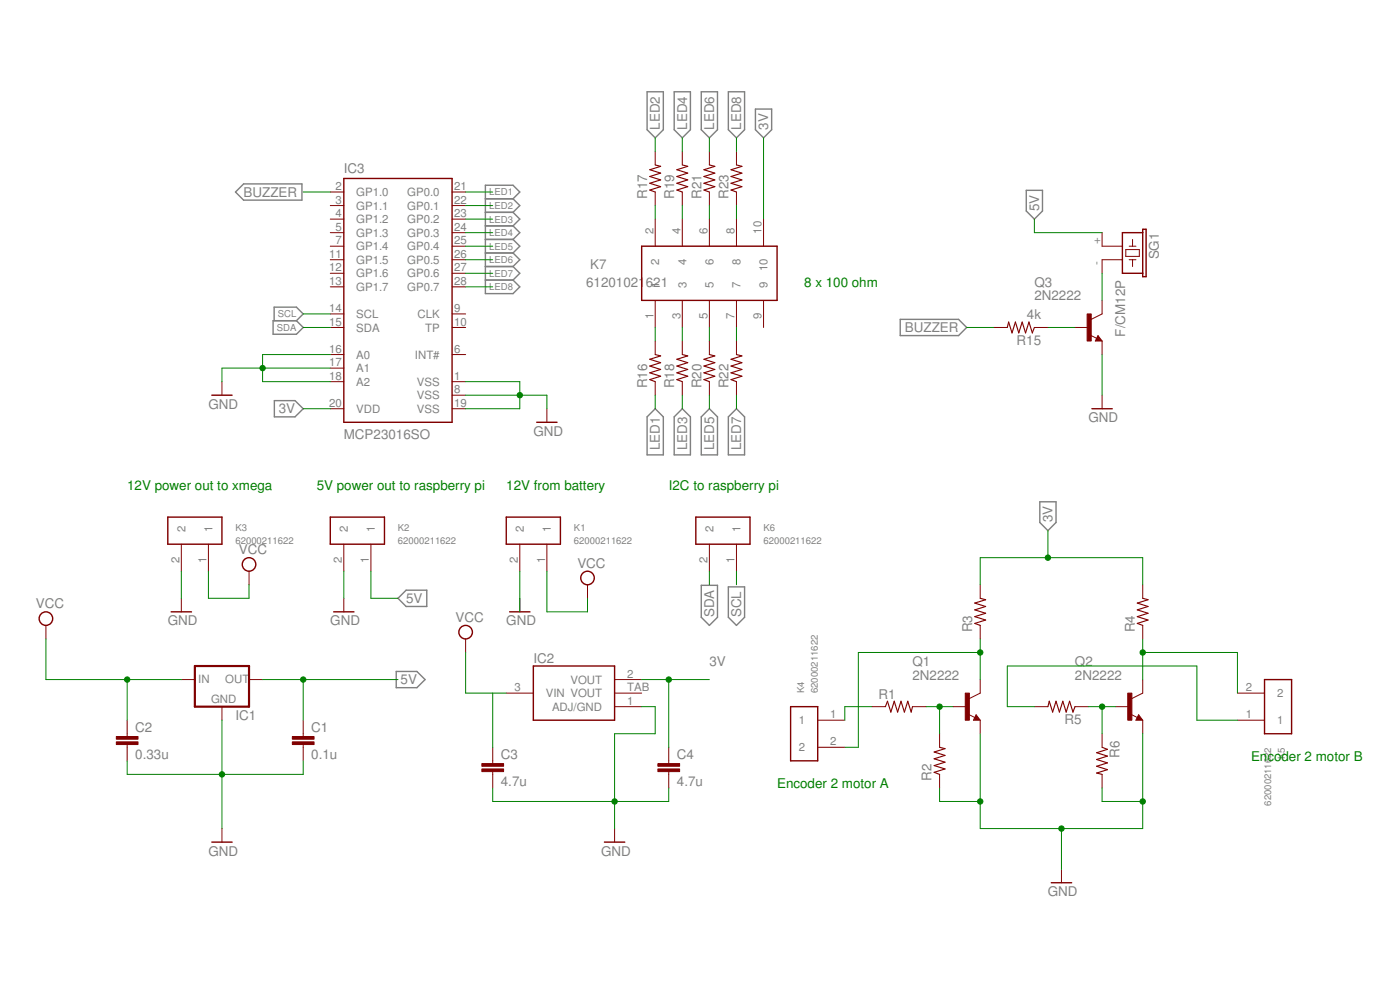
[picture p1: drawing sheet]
<svg xmlns="http://www.w3.org/2000/svg" width="420mm" height="297mm" viewBox="0 0 420 297" stroke-linecap="round" stroke-linejoin="round" font-family="sans-serif">
<g fill="none" stroke="#808080" stroke-width=".42">
<path d="M194.2 27.5h4.9v11.4l-2.5 2.5-2.4-2.5zM202.3 27.5h4.9v11.4l-2.4 2.5-2.5-2.5zM210.5 27.5h4.8v11.4l-2.4 2.5-2.4-2.5zM218.6 27.5h4.9v11.4l-2.5 2.5-2.4-2.5zM226.7 32.7h4.9v6.2l-2.4 2.5-2.5-2.5zM70.7 57.6l2.4-2.4h17.5v4.8h-17.5zM145.7 59.6h8.3M154 59.6l2-2-2-2h-8.3v32.5h8.3l2-2-2-2.1M154 59.6l2 2.1-2 2M308 57.1h4.9v6.2l-2.5 2.4-2.4-2.4zM145.7 63.7h8.3M145.7 67.8h8.3"/>
<path d="M145.7 71.8h8.3M145.7 75.9h8.3M145.7 80h8.3M154 80l2 2-2 2M154 63.7l2 2-2 2.1M154 67.8l2 2-2 2M154 71.8l2 2.1-2 2M154 75.9l2 2-2 2.1M82 96.2h7l2 2.1-2 2h-7zM82.3 96.2v-4h6.7l2 2-2 2M145.7 84h8.3M270.2 95.8h17.5l2.4 2.5-2.4 2.4h-17.5z"/>
<path d="M82.3 120.2h6.2l2.5 2.4-2.5 2.5h-6.2zM196.6 122.6l2.5 2.5v11.4h-4.9v-11.4zM202.3 125.1l2.5-2.5 2.4 2.5v11.4h-4.9zM210.5 125.1l2.4-2.5 2.4 2.5v11.4h-4.8zM221 122.6l2.5 2.5v11.4h-4.9v-11.4zM312.1 150.6h4.8v6.2l-2.4 2.4-2.4-2.4zM121.9 177.1h6.2v4.9h-6.2l-2.5-2.5zM210.5 175.6h4.8v9.6l-2.4 2.4-2.4-2.4zM218.6 176.1h4.9v9.1l-2.5 2.4-2.4-2.4zM118.9 201.5h6.2l2.5 2.4-2.5 2.4h-6.2z"/>
</g>
<path d="M58.5 199.8h16.2v12.2h-16.2z" fill="none" stroke="#800000" stroke-width=".66"/>
<g fill="none" stroke="#800000" stroke-width=".3">
<path d="M99.1 57.6h4.1M135.7 57.6h4M196.6 45.4v4.1M196.6 57.6v4.1M204.8 45.4v4.1M204.8 57.6v4.1M212.9 45.4v4.1M212.9 57.6v4.1M221 45.4v4.1M221 57.6v4.1M99.1 73.9h4.1M99.1 77.9h4.1"/>
<path d="M99.1 61.7h4.1M99.1 65.7h4.1M99.1 69.8h4.1M135.7 73.9h4M135.7 77.9h4M135.7 61.7h4M135.7 65.7h4M135.7 69.8h4M196.6 65.7v8.2M204.8 65.7v8.2M212.9 65.7v8.2M221 65.7v8.2"/>
<path d="M229.2 65.7v8.2M330.8 69.8v4.1h6M336.8 77.9h-6v4.1M337.9 74.9h4v2h-4zM338.9 73.9h2M338.9 77.9h2M339.9 71.8v2.1M339.9 77.9v2.1M99.1 98.3h4.1M99.1 82h4.1M99.1 86.1h4.1M99.1 94.2h4.1"/>
<path d="M135.7 98.3h4M135.7 82h4M135.7 86.1h4M135.7 94.2h4M196.6 90.1v8.2M204.8 90.1v8.2M212.9 90.1v8.2M221 90.1v8.2M229.2 90.1v8.2M298.2 98.3h4.1M310.4 98.3h4.1M322.6 98.3h4.1"/>
<path d="M330.8 90.1v4.1l-3.3 1.6M66.6 114.5v4.1M99.1 106.4h4.1M99.1 110.4h4.1M99.1 114.5h4.1M135.7 106.4h4M135.7 114.5h4M135.7 118.6h4M196.6 102.3v4.1M196.6 114.5v4.1M204.8 102.3v4.1M204.8 114.5v4.1"/>
<path d="M212.9 102.3v4.1M212.9 114.5v4.1M221 102.3v4.1M221 114.5v4.1M327.2 100.5l1.9 1M329.5 100.7l1.3 1.6h-2.1zM330.8 102.3v4.1M330.8 118.6v4M99.1 122.6h4.1M135.7 122.6h4M164.1 122.6v4.1M54.4 163.3v8.1"/>
<path d="M54.4 179.5v4.1M62.5 163.3v8.1M74.7 171.4v4.1M103.2 163.3v8.1M103.2 179.5v4.1M111.3 163.3v8.1M156 163.3v8.1M156 179.5v4.1M164.1 163.3v8.1M176.3 175.5v4M212.9 163.3v8.1M221 163.3v8.1"/>
<path d="M294.2 175.5v4M342.9 175.5v4M13.8 187.6v4.1M139.7 191.7v4.1M294.2 187.6v4.1M342.9 187.6v4.1M38.2 216.1v4.9M54.4 203.9h4.1M66.6 212v4.1M74.7 203.9h4.1M91 216.1v4.9M151.9 208h8.2"/>
<path d="M184.4 203.9h8.2M184.4 212h8.2M184.4 208h8.2M245.4 216.1h8.1M261.7 212h4M273.9 212h4M286 212h4.1M290.6 214.3l2 1M292.9 214.5l1.3 1.6h-2.1zM294.2 203.9v4.1l-3.3 1.6M294.2 216.1v4.1M310.4 212h4.1"/>
<path d="M322.6 212h4.1M334.8 212h4.1M339.4 214.3l1.9 1M341.7 214.5l1.2 1.6h-2zM342.9 203.9v4.1l-3.2 1.6M342.9 216.1v4.1M371.4 216.1h8.1M371.4 208h8.1M38.2 223.4v4.9M91 223.4v4.9M147.9 224.2v4.9M147.9 231.5v4.9"/>
<path d="M200.7 224.2v4.9M200.7 231.5v4.9M245.4 224.2h8.1M282 220.2v4M282 232.3v4.1M330.8 220.2v4M330.8 232.3v4.1M66.6 248.6v4.1M184.4 248.6v4.1M318.6 260.8v4.1"/>
</g>
<g fill="#800000" stroke="#800000" stroke-width=".3">
<path d="M87.7 222.6h6.6v.8h-6.6z"/>
<path d="M87.7 221h6.6v.8h-6.6z"/>
<path d="M34.9 222.6h6.5v.8h-6.5z"/>
<path d="M34.9 221h6.5v.8h-6.5z"/>
<path d="M289.7 208h1.2v8.1h-1.2z"/>
<path d="M338.5 208h1.2v8.1h-1.2z"/>
<path d="M144.6 230.7h6.5v.8h-6.5z"/>
<path d="M144.6 229.1h6.5v.8h-6.5z"/>
<path d="M197.4 230.7h6.6v.8h-6.6z"/>
<path d="M197.4 229.1h6.6v.8h-6.6z"/>
<path d="M326.3 94.2h1.2v8.1h-1.2z"/>
</g>
<g fill="none" stroke="#800000" stroke-width=".42">
<path d="M103.2 53.6h32.5v73.1h-32.5zM192.6 73.9h40.6v16.2h-40.6zM342.9 69.8h-6.1v12.2h6.1M342.9 68.8h1.1v14.2h-1.1zM63.6 118.6h6.1M329.5 101.5l.2 .4h-.6l.4-.8 .8 1h-1.2M161.1 126.7h6.1M327.7 122.6h6.1M50.4 155.2h16.2v8.1h-16.2zM99.1 155.2h16.3v8.1h-16.3zM151.9 155.2h16.3v8.1h-16.3zM208.8 155.2h16.3v8.1h-16.3z"/>
<path d="M51.4 183.6h6.1M100.1 183.6h6.1M153 183.6h6M160.1 199.8h24.3v16.3h-24.3zM237.3 212h8.1v16.3h-8.1zM292.9 215.3l.3 .4h-.7l.4-.8 .9 1h-1.3M341.7 215.3l.2 .4h-.6l.4-.8 .8 1h-1.2M379.5 203.9h8.1v16.3h-8.1zM63.6 252.7h6.1M181.4 252.7h6.1M315.5 264.9h6.1"/>
<circle cx="74.7" cy="169.4" r="2.03"/>
<circle cx="176.3" cy="173.4" r="2.03"/>
<circle cx="13.8" cy="185.6" r="2.03"/>
<circle cx="139.7" cy="189.7" r="2.03"/>
</g>
<g fill="none" stroke="#800000" stroke-width=".34">
<path d="M196.6 49.5l1.7 .4-3.3 1 3.3 1-3.3 1.1 3.3 1-3.3 1 3.3 1-3.3 1 1.6 .6M204.8 49.5l1.6 .4-3.3 1 3.3 1-3.3 1.1 3.3 1-3.3 1 3.3 1-3.3 1 1.7 .6M212.9 49.5l1.6 .4-3.2 1 3.2 1-3.2 1.1 3.2 1-3.2 1 3.2 1-3.2 1 1.6 .6M221 49.5l1.7 .4-3.3 1 3.3 1-3.3 1.1 3.3 1-3.3 1 3.3 1-3.3 1 1.6 .6M302.3 98.3l.4-1.7 1 3.3 1-3.3 1.1 3.3 1-3.3 1 3.3 1-3.3 1 3.3 .6-1.6M196.6 106.4l1.7 .4-3.3 1 3.3 1-3.3 1 3.3 1-3.3 1.1 3.3 1-3.3 1 1.6 .6M204.8 106.4l1.6 .4-3.3 1 3.3 1-3.3 1 3.3 1-3.3 1.1 3.3 1-3.3 1 1.7 .6M212.9 106.4l1.6 .4-3.2 1 3.2 1-3.2 1 3.2 1-3.2 1.1 3.2 1-3.2 1 1.6 .6M221 106.4l1.7 .4-3.3 1 3.3 1-3.3 1 3.3 1-3.3 1.1 3.3 1-3.3 1 1.6 .6M294.2 179.5l1.6 .4-3.3 1.1 3.3 1-3.3 1 3.3 1-3.3 1 3.3 1-3.3 1 1.7 .6M342.9 179.5l1.7 .4-3.3 1.1 3.3 1-3.3 1 3.3 1-3.3 1 3.3 1-3.3 1 1.6 .6M265.7 212l.6-1.6 1.1 3.3 1-3.3 1 3.3 1-3.3 1 3.3 1-3.3 1.1 3.3 .4-1.7"/>
<path d="M314.5 212l.4-1.6 1 3.3 1-3.3 1 3.3 1.1-3.3 1 3.3 1-3.3 1 3.3 .6-1.7M282 224.2l1.6 .4-3.2 1 3.2 1.1-3.2 1 3.2 1-3.2 1 3.2 1-3.2 1 1.6 .6M330.8 224.2l1.6 .6-3.3 1 3.3 1.1-3.3 1 3.3 1-3.3 1 3.3 1-3.3 1 1.7 .4"/>
</g>
<g fill="none" stroke="#008000" stroke-width=".3">
<path d="M91 57.6h8.1M139.7 57.6h8.2M196.6 41.4v4M204.8 41.4v4M212.9 41.4v4M221 41.4v4M229.2 41.4v24.3M139.7 69.8h8.2M139.7 61.7h8.2M139.7 65.7h8.2M139.7 73.9h8.2M139.7 77.9h8.2"/>
<path d="M196.6 61.7v4M204.8 61.7v4M212.9 61.7v4M221 61.7v4M310.4 65.7v4.1h20.4M91 98.3h8.1M91 94.2h8.1M139.7 82h8.2M139.7 86.1h8.2M196.6 98.3v4M204.8 98.3v4M212.9 98.3v4"/>
<path d="M221 98.3v4M290.1 98.3h8.1M314.5 98.3h8.1M330.8 82v8.1M99.1 110.4h-32.5v4.1M99.1 106.4h-20.3v8.1h20.3M139.7 118.6h24.4v4M139.7 114.5h16.3v8.1h-16.3M196.6 118.6v4M204.8 118.6v4M212.9 118.6v4M221 118.6v4"/>
<path d="M330.8 106.4v12.2M91 122.6h8.1M314.5 159.2v8.1M54.4 171.4v8.1M62.5 171.4v8.1h12.2v-4M103.2 171.4v8.1M111.3 171.4v8.1h8.1M156 171.4v12.2M164.1 171.4v12.2h12.2v-4.1M212.9 171.4v4.1M221 171.4v4.1M294.2 175.5v-8.2h48.7v8.2"/>
<path d="M13.8 191.7v12.2h40.6M139.7 195.8v12.2h12.2M294.2 191.7v12.2M294.2 195.8h-36.6v28.4h-4.1M342.9 195.8h28.5v12.2M342.9 191.7v12.2M38.2 203.9v12.2M66.6 216.1v32.5M78.8 203.9h40.6M91 203.9v12.2M147.9 208v16.2M192.6 203.9h20.3"/>
<path d="M192.6 212h4v8.2h-12.2v28.4M200.7 203.9v20.3M261.7 212h-8.2v4.1M277.9 212h8.1M282 212v8.2M310.4 212h-8.1v-12.2h56.9v16.3h12.2M326.7 212h8.1M330.8 212v8.2M38.2 228.3v4h52.8v-4M147.9 236.4v4.1h52.8v-4.1M282 236.4v4.1h12.2M294.2 220.2v28.4h48.7v-28.4"/>
<path d="M330.8 236.4v4.1h12.1M318.6 248.6v12.2"/>
</g>
<g fill="#008000" stroke="#008000" stroke-width=".3">
<circle cx="38.2" cy="203.9" r=".8"/>
<circle cx="91" cy="203.9" r=".8"/>
<circle cx="282" cy="212" r=".8"/>
<circle cx="294.2" cy="195.8" r=".8"/>
<circle cx="330.8" cy="212" r=".8"/>
<circle cx="66.6" cy="232.3" r=".8"/>
<circle cx="294.2" cy="240.5" r=".8"/>
<circle cx="342.9" cy="240.5" r=".8"/>
<circle cx="318.6" cy="248.6" r=".8"/>
<circle cx="184.4" cy="240.5" r=".8"/>
<circle cx="78.8" cy="110.4" r=".8"/>
<circle cx="156" cy="118.6" r=".8"/>
<circle cx="342.9" cy="195.8" r=".8"/>
<circle cx="200.7" cy="203.9" r=".8"/>
<circle cx="314.5" cy="167.3" r=".8"/>
</g>
<g font-size="4" fill="#808080">
<text x="198.1" y="38.9" transform="rotate(-90 198.1 38.9)">LED2</text>
<text x="206.2" y="38.9" transform="rotate(-90 206.2 38.9)">LED4</text>
<text x="214.3" y="38.9" transform="rotate(-90 214.3 38.9)">LED6</text>
<text x="222.4" y="38.9" transform="rotate(-90 222.4 38.9)">LED8</text>
<text x="230.6" y="38.9" transform="rotate(-90 230.6 38.9)">3V</text>
<text x="103.2" y="51.9">IC3</text>
<text x="73.1" y="59">BUZZER</text>
<text x="194.2" y="59.7" transform="rotate(-90 194.2 59.7)">R17</text>
<text x="202.4" y="59.7" transform="rotate(-90 202.4 59.7)">R19</text>
<text x="210.5" y="59.7" transform="rotate(-90 210.5 59.7)">R21</text>
<text x="218.6" y="59.7" transform="rotate(-90 218.6 59.7)">R23</text>
<text x="311.8" y="63.3" transform="rotate(-90 311.8 63.3)">5V</text>
<text x="347.8" y="77.9" transform="rotate(-90 347.8 77.9)">SG1</text>
<text x="177.1" y="80.8">K7</text>
<text x="175.9" y="86.1">61201021621</text>
<text x="310.4" y="86.1">Q3</text>
<text x="308.2" y="95.8">4k</text>
<text x="310.4" y="90.1">2N2222</text>
<text x="271.6" y="99.7">BUZZER</text>
<text x="337.6" y="101" transform="rotate(-90 337.6 101)">F/CM12P</text>
<text x="305.1" y="103.5">R15</text>
<text x="194.2" y="116.5" transform="rotate(-90 194.2 116.5)">R16</text>
<text x="202.4" y="116.5" transform="rotate(-90 202.4 116.5)">R18</text>
<text x="210.5" y="116.5" transform="rotate(-90 210.5 116.5)">R20</text>
<text x="218.6" y="116.5" transform="rotate(-90 218.6 116.5)">R22</text>
<text x="62.5" y="122.6">GND</text>
<text x="83.6" y="124">3V</text>
<text x="103.2" y="131.6">MCP23016SO</text>
<text x="160.1" y="130.8">GND</text>
<text x="326.7" y="126.7">GND</text>
<text x="198.1" y="135.1" transform="rotate(-90 198.1 135.1)">LED1</text>
<text x="206.2" y="135.1" transform="rotate(-90 206.2 135.1)">LED3</text>
<text x="214.3" y="135.1" transform="rotate(-90 214.3 135.1)">LED5</text>
<text x="222.4" y="135.1" transform="rotate(-90 222.4 135.1)">LED7</text>
<text x="315.9" y="156.8" transform="rotate(-90 315.9 156.8)">3V</text>
<text x="71.7" y="166.3">VCC</text>
<text x="173.3" y="170.4">VCC</text>
<text x="10.7" y="182.6">VCC</text>
<text x="121.9" y="180.9">5V</text>
<text x="214.3" y="185.2" transform="rotate(-90 214.3 185.2)">SDA</text>
<text x="222.4" y="185.2" transform="rotate(-90 222.4 185.2)">SCL</text>
<text x="50.4" y="187.6">GND</text>
<text x="99.1" y="187.6">GND</text>
<text x="136.7" y="186.6">VCC</text>
<text x="151.9" y="187.6">GND</text>
<text x="291.8" y="189.7" transform="rotate(-90 291.8 189.7)">R3</text>
<text x="340.5" y="189.7" transform="rotate(-90 340.5 189.7)">R4</text>
<text x="160.1" y="199">IC2</text>
<text x="212.9" y="199.8">3V</text>
<text x="273.9" y="203.9">2N2222</text>
<text x="273.9" y="199.8">Q1</text>
<text x="322.6" y="203.9">2N2222</text>
<text x="322.6" y="199.8">Q2</text>
<text x="120.2" y="205.3">5V</text>
<text x="263.7" y="209.6">R1</text>
<text x="40.6" y="219.5">C2</text>
<text x="70.7" y="216.1">IC1</text>
<text x="93.4" y="219.5">C1</text>
<text x="319.5" y="217.3">R5</text>
<text x="40.6" y="227.7">0.33u</text>
<text x="93.4" y="227.7">0.1u</text>
<text x="150.3" y="227.7">C3</text>
<text x="203.1" y="227.7">C4</text>
<text x="336" y="227.3" transform="rotate(-90 336 227.3)">R6</text>
<text x="150.3" y="235.8">4.7u</text>
<text x="203.1" y="235.8">4.7u</text>
<text x="279.6" y="234.4" transform="rotate(-90 279.6 234.4)">R2</text>
<text x="62.5" y="256.7">GND</text>
<text x="180.4" y="256.7">GND</text>
<text x="314.5" y="268.9">GND</text>
</g>
<g font-size="4" fill="#008000">
<text x="241.3" y="86.1">8 x 100 ohm</text>
<text x="38.2" y="147">12V power out to xmega</text>
<text x="95.1" y="147">5V power out to raspberry pi</text>
<text x="151.9" y="147">12V from battery</text>
<text x="200.7" y="147">I2C to raspberry pi</text>
<text x="375.4" y="228.3">Encoder 2 motor B</text>
<text x="233.2" y="236.4">Encoder 2 motor A</text>
</g>
<g font-size="3.4" fill="#808080">
<text x="100.7" y="57.1">2</text>
<text x="106.9" y="58.8">GP1.0</text>
<text x="122.2" y="58.8">GP0.0</text>
<text x="136.3" y="57.1">21</text>
<text x="100.7" y="61.1">3</text>
<text x="100.7" y="65.2">4</text>
<text x="106.9" y="62.9">GP1.1</text>
<text x="122.2" y="62.9">GP0.1</text>
<text x="136.3" y="61.1">22</text>
<text x="136.3" y="65.2">23</text>
<text x="100.7" y="69.2">5</text>
<text x="106.9" y="67">GP1.2</text>
<text x="106.9" y="71">GP1.3</text>
<text x="122.2" y="67">GP0.2</text>
<text x="122.2" y="71">GP0.3</text>
<text x="136.3" y="69.2">24</text>
<text x="196.1" y="70.1" transform="rotate(-90 196.1 70.1)">2</text>
<text x="204.2" y="70.1" transform="rotate(-90 204.2 70.1)">4</text>
<text x="212.3" y="70.1" transform="rotate(-90 212.3 70.1)">6</text>
<text x="220.5" y="70.1" transform="rotate(-90 220.5 70.1)">8</text>
<text x="228.6" y="70.1" transform="rotate(-90 228.6 70.1)">10</text>
<text x="98.8" y="77.4">11</text>
<text x="100.7" y="73.3">7</text>
<text x="106.9" y="75.1">GP1.4</text>
<text x="122.2" y="75.1">GP0.4</text>
<text x="136.3" y="73.3">25</text>
<text x="136.3" y="77.4">26</text>
<text x="330.2" y="73.3" transform="rotate(-90 330.2 73.3)">+</text>
<text x="98.8" y="81.4">12</text>
<text x="106.9" y="79.2">GP1.5</text>
<text x="106.9" y="83.2">GP1.6</text>
<text x="122.2" y="79.2">GP0.5</text>
<text x="122.2" y="83.2">GP0.6</text>
<text x="136.3" y="81.4">27</text>
<text x="197.9" y="79.5" transform="rotate(-90 197.9 79.5)">2</text>
<text x="206" y="79.5" transform="rotate(-90 206 79.5)">4</text>
<text x="214.1" y="79.5" transform="rotate(-90 214.1 79.5)">6</text>
<text x="222.2" y="79.5" transform="rotate(-90 222.2 79.5)">8</text>
<text x="230.4" y="81.4" transform="rotate(-90 230.4 81.4)">10</text>
<text x="330.2" y="79.7" transform="rotate(-90 330.2 79.7)">-</text>
<text x="98.8" y="85.5">13</text>
<text x="106.9" y="87.3">GP1.7</text>
<text x="122.2" y="87.3">GP0.7</text>
<text x="136.3" y="85.5">28</text>
<text x="197.9" y="86.4" transform="rotate(-90 197.9 86.4)">1</text>
<text x="206" y="86.4" transform="rotate(-90 206 86.4)">3</text>
<text x="214.1" y="86.4" transform="rotate(-90 214.1 86.4)">5</text>
<text x="222.2" y="86.4" transform="rotate(-90 222.2 86.4)">7</text>
<text x="230.4" y="86.4" transform="rotate(-90 230.4 86.4)">9</text>
<text x="98.8" y="93.6">14</text>
<text x="106.9" y="95.4">SCL</text>
<text x="125.3" y="95.4">CLK</text>
<text x="136.3" y="93.6">9</text>
<text x="196.1" y="95.8" transform="rotate(-90 196.1 95.8)">1</text>
<text x="204.2" y="95.8" transform="rotate(-90 204.2 95.8)">3</text>
<text x="212.3" y="95.8" transform="rotate(-90 212.3 95.8)">5</text>
<text x="220.5" y="95.8" transform="rotate(-90 220.5 95.8)">7</text>
<text x="228.6" y="95.8" transform="rotate(-90 228.6 95.8)">9</text>
<text x="98.8" y="97.7">15</text>
<text x="106.9" y="99.5">SDA</text>
<text x="127.6" y="99.5">TP</text>
<text x="136.3" y="97.7">10</text>
<text x="98.8" y="105.8">16</text>
<text x="106.9" y="107.6">A0</text>
<text x="124.5" y="107.6">INT#</text>
<text x="136.3" y="105.8">6</text>
<text x="98.8" y="109.9">17</text>
<text x="98.8" y="113.9">18</text>
<text x="106.9" y="111.7">A1</text>
<text x="136.3" y="113.9">1</text>
<text x="106.9" y="115.7">A2</text>
<text x="125.1" y="115.7">VSS</text>
<text x="125.1" y="119.8">VSS</text>
<text x="136.3" y="118">8</text>
<text x="98.8" y="122.1">20</text>
<text x="106.9" y="123.9">VDD</text>
<text x="125.1" y="123.9">VSS</text>
<text x="136.3" y="122.1">19</text>
<text x="55.6" y="159.5" transform="rotate(-90 55.6 159.5)">2</text>
<text x="63.8" y="159.5" transform="rotate(-90 63.8 159.5)">1</text>
<text x="104.4" y="159.5" transform="rotate(-90 104.4 159.5)">2</text>
<text x="112.5" y="159.5" transform="rotate(-90 112.5 159.5)">1</text>
<text x="157.2" y="159.5" transform="rotate(-90 157.2 159.5)">2</text>
<text x="165.4" y="159.5" transform="rotate(-90 165.4 159.5)">1</text>
<text x="214.1" y="159.5" transform="rotate(-90 214.1 159.5)">2</text>
<text x="222.2" y="159.5" transform="rotate(-90 222.2 159.5)">1</text>
<text x="53.8" y="168.9" transform="rotate(-90 53.8 168.9)">2</text>
<text x="62" y="168.9" transform="rotate(-90 62 168.9)">1</text>
<text x="102.6" y="168.9" transform="rotate(-90 102.6 168.9)">2</text>
<text x="110.7" y="168.9" transform="rotate(-90 110.7 168.9)">1</text>
<text x="155.4" y="168.9" transform="rotate(-90 155.4 168.9)">2</text>
<text x="163.6" y="168.9" transform="rotate(-90 163.6 168.9)">1</text>
<text x="212.3" y="168.9" transform="rotate(-90 212.3 168.9)">2</text>
<text x="220.5" y="168.9" transform="rotate(-90 220.5 168.9)">1</text>
<text x="188.2" y="203.3">2</text>
<text x="59.5" y="204.9">IN</text>
<text x="67.6" y="204.9">OUT</text>
<text x="154.4" y="207.4">3</text>
<text x="163.8" y="209.2">VIN VOUT</text>
<text x="171.2" y="205.1">VOUT</text>
<text x="188.2" y="207.4">TAB</text>
<text x="373.9" y="207.4">2</text>
<text x="383.2" y="209.2">2</text>
<text x="63.4" y="210.8">GND</text>
<text x="165.7" y="213.2">ADJ/GND</text>
<text x="188.2" y="211.5">1</text>
<text x="249.1" y="215.5">1</text>
<text x="373.9" y="215.5">1</text>
<text x="239.8" y="217.3">1</text>
<text x="383.2" y="217.3">1</text>
<text x="239.8" y="225.4">2</text>
<text x="249.1" y="223.7">2</text>
</g>
<g font-size="2.9" fill="#808080">
<text x="146.8" y="58.6">LED1</text>
<text x="146.8" y="62.7">LED2</text>
<text x="146.8" y="66.8">LED3</text>
<text x="146.8" y="70.8">LED4</text>
<text x="146.8" y="74.9">LED5</text>
<text x="146.8" y="79">LED6</text>
<text x="146.8" y="83">LED7</text>
<text x="146.8" y="87.1">LED8</text>
<text x="83.4" y="95.2">SCL</text>
<text x="83.1" y="99.3">SDA</text>
<text x="70.7" y="159.2">K3</text>
<text x="119.4" y="159.2">K2</text>
<text x="172.3" y="159.2">K1</text>
<text x="229.2" y="159.2">K6</text>
<text x="70.7" y="163.3">62000211622</text>
<text x="119.4" y="163.3">62000211622</text>
<text x="172.3" y="163.3">62000211622</text>
<text x="229.2" y="163.3">62000211622</text>
<text x="241.3" y="208" transform="rotate(-90 241.3 208)">K4</text>
<text x="245.4" y="208" transform="rotate(-90 245.4 208)">62000211622</text>
<text x="385.6" y="227.7" transform="rotate(-90 385.6 227.7)">K5</text>
<text x="381.5" y="241.7" transform="rotate(-90 381.5 241.7)">62000211622</text>
</g>
</svg>
